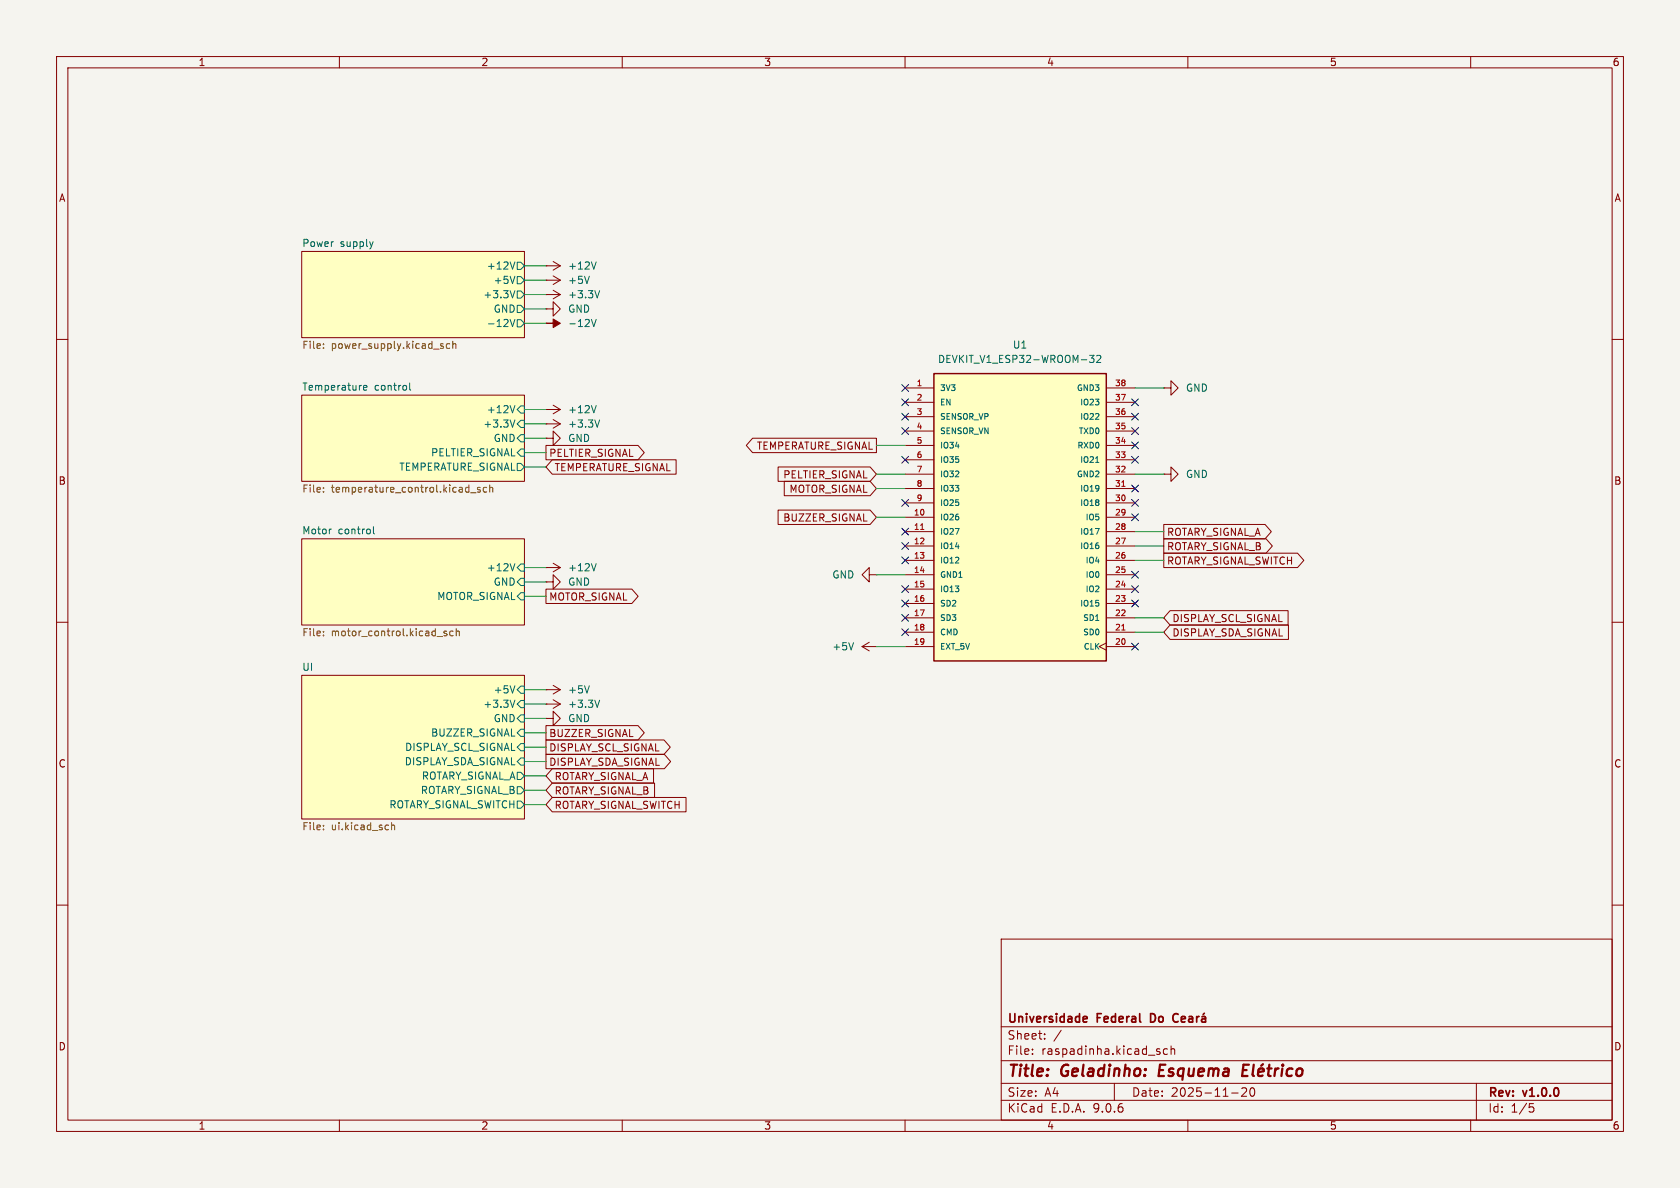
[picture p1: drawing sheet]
<svg xmlns="http://www.w3.org/2000/svg" width="297mm" height="210mm" viewBox="0 0 297 210" stroke-linecap="round" stroke-linejoin="round" font-family="sans-serif">
<path d="M0 0h297v210h-297z" fill="#f5f4ef" stroke="#f5f4ef" stroke-width=".18"/>
<g fill="none" stroke="#840000" stroke-width=".18">
<path d="M10 10h277v190h-277zM12 12h273v186h-273zM60 10v2M110 10v2M160 10v2M210 10v2M260 10v2M53.3 44.5h39.4v15.2h-39.4zM96.5 57.2h.1M10 60h2M53.3 69.9h39.4v15.2h-39.4zM285 60h2"/>
<path d="M53.3 95.3h39.4v15.2h-39.4zM97.8 99.6l1.3 .7M10 110h2M53.3 119.4h39.4v25.4h-39.4zM96.5 100.3h.1M96.5 102.9h1.3v-1.3l1.3 1.3-1.3 1.2v-1.2M96.5 102.9h.1M96.5 100.3h2.6M99.1 100.3l-1.3 .8M152.4 114.3l1.3 .8M152.4 114.3h2.5M153.7 101.6v-1.3l-1.3 1.3 1.3 1.3v-1.3h1.2"/>
<path d="M153.7 113.5l-1.3 .8M154.9 114.3h.1M154.9 101.6h.1M285 110h2M96.5 124.5h.1M96.5 121.9h.1M96.5 127h1.3v-1.3l1.3 1.3-1.3 1.3v-1.3M96.5 127h.1M96.5 124.5h2.6M96.5 121.9h2.6M97.8 123.7l1.3 .8M97.8 121.2l1.3 .7"/>
<path d="M99.1 124.5l-1.3 .7M99.1 121.9l-1.3 .8M10 160h2M177 166h108v32h-108zM285 160h2M60 198v2M110 198v2M160 198v2M177 194.5h108M177 191.5h108M177 187.5h108M177 181.5h108"/>
<path d="M182.5 186.3v.1M182.5 185.5v.1M184.7 183.6v.1M184.7 182.8v.1M187.6 182.1l-1.3 2M197 191.5v3M204.7 185.9l.3 .1 .1 .2-.2 .2h-.3M204.7 185.4l.3 .1M206.4 185.5l-.4-.1-.3 .3v.4l.1 .2h.6M207 185.5l.2-.1 .4 .1 .1 .9M207 184.9v1.5M210 198v2"/>
<path d="M217.7 193.2h1.2M219.5 192.4l.6-.1 .2 .1 .1 .3-.9 1.1h.9M221.1 192.4l.2-.1a.81 .81 0 0 1 .6 .6 .81 .81 0 0 1-.3 .8l-.1 .1a.81 .81 0 0 1-.4-1.4zM260 198v2M261 191.5v6.5M270.4 195.1h.7M270.5 195.7h.4l.3 .3-.2 .5-.5 .1"/>
</g>
<g fill="none" stroke="#840000" stroke-width=".4">
<path d="M205.1 188.2l-.3 2h1M219.7 189.2h.7M220.8 188.2h-1l-.2 2h.9M221.6 188.2l-.2 1.7 .3 .3M222.4 189.5l1-.1v-.4l-.2-.1-.6 .1-.2 .9 .2 .3 .6-.1M223.3 188.1l-.3 .3M224 188.9h.8M224.4 188.2l-.2 1.7 .1 .2 .3 .1M225.5 188.9l-.2 1.3M226 188.9l-.4 .1-.2 .3M226.7 188.9l-.2 1.3M226.8 188.2v.2"/>
<path d="M226.8 188.2l-.1 .1 .1 .1M226.8 188.2l.1 .1-.1 .1M228.5 189a.66 .66 0 0 0-1 .3l-.1 .5 .2 .3 .2 .1 .6-.1M229.3 189.1a.52 .52 0 0 1 .6-.2 .52 .52 0 0 1 .4 .4l-.1 .5a.55 .55 0 0 1-.5 .4 .55 .55 0 0 1-.5-.4z"/>
</g>
<g fill="none" stroke="#840000" stroke-width=".3">
<path d="M191.7 179.7l.4 .1 .1 .2-.7 .2M203.8 179.2h-.4v1.5h.4M208.3 179.3h-.1a.54 .54 0 0 0-.7 .1M210.2 179.8h.6v.9M211.6 179.7v1M212 179.7l-.3 .1-.1 .2M212.5 179.8h.6v.9M212.9 179.1l-.2 .2M192.1 180.6l-.4 .1M207.5 180.5a.52 .52 0 0 0 .8 0M208.8 180.2l.8-.2-.1-.2-.4-.1-.3 .2 .1 .7h.6M210.8 180l-.5 .1a.29 .29 0 0 0-.2 .3 .29 .29 0 0 0 .2 .3l.5-.1"/>
<path d="M213.1 180l-.5 .1a.29 .29 0 0 0-.2 .3 .29 .29 0 0 0 .2 .3l.5-.1"/>
</g>
<g fill="#ffffc2" stroke="#ffffc2" stroke-width=".18">
<path d="M53.3 69.9h39.4v15.2h-39.4z"/>
<path d="M53.3 44.5h39.4v15.2h-39.4z"/>
<path d="M53.3 119.4h39.4v25.4h-39.4z"/>
<path d="M53.3 95.3h39.4v15.2h-39.4z"/>
</g>
<g fill="none" stroke="#006464" stroke-width=".18">
<path d="M66 42.7l-.3 .9M90.2 56.5l.4 1.2 .4-1.2M91 51.4l-.4 1.2M91 48.8l-.4 1.3M91 46.3l-.4 1.3M91.4 51.4h.7l.6 .7-.6 .6h-.7zM91.4 48.9h.7l.6 .6-.6 .7h-.7zM91.4 46.4h.7l.6 .6-.6 .6h-.7zM91.4 56.5h.7l.6 .7-.6 .6h-.7zM91.4 54h.7l.6 .6-.6 .6h-.7zM104.6 56.5l.4 1.2 .4-1.2M64.3 68.6l.6-.2-.1-.2-.4-.1-.1 .2v.6h.5"/>
<path d="M72.4 67.7v1.1l.2 .2M91 74.2l-.4 1.3M91 71.7l-.4 1.3M92.1 74.3h.6v1.3h-.6l-.7-.7zM92.1 71.8h.6v1.2h-.6l-.7-.6zM92.1 76.8h.6v1.3h-.6l-.7-.6zM58.5 93.5h.1M66 93.1v1.1l.2 .2M91 99.6l-.4 1.3M91.4 80l.7-.6h.6v1.2h-.6zM91.4 81.9h.7l.6 .7-.6 .6h-.7zM92.1 99.7h.6v1.3h-.6l-.7-.7z"/>
<path d="M105.4 99.6l-.4 1.3M91.4 102.9l.7-.7h.6v1.3h-.6zM92.1 104.8h.6v1.2h-.6l-.7-.6zM150.9 113.6l-.4 1.3M91 123.8l-.4 1.2M91 121.2l-.4 1.3M91.4 127l.7-.6h.6v1.2h-.6zM91.4 136.5h.7l.6 .7-.6 .6h-.7zM91.4 139.1h.7l.6 .6-.6 .6h-.7zM92.1 123.8h.6v1.3h-.6l-.7-.6zM92.1 121.3h.6v1.3h-.6l-.7-.7zM92.1 128.9h.6v1.3h-.6l-.7-.7z"/>
<path d="M92.1 131.4h.6v1.3h-.6l-.7-.6zM92.1 134h.6v1.3h-.6l-.7-.7zM104.2 121.2l-.4 1.3M106 123.8l-.4 1.2M91.4 141.6h.7l.6 .6-.6 .7h-.7z"/>
</g>
<g fill="none" stroke="#725600" stroke-width=".18">
<path d="M57.2 60.8v.1M57.2 61.5v.1M78.2 61.2l.2 .2-.2 .2M78.2 60.8h.2M79.5 60.8h-.4l-.2 .2 .1 .5h.5M80 60.9l.2-.1h.3l.1 .8M80 60.3v1.3M57.2 86.9v.1M57.2 86.2v.1M83.2 87.1h1M84.9 86.2h-.3l-.2 .1 .1 .2 .4 .1v.3h-.5M86 86.2h-.3l-.3 .2 .2 .5h.4"/>
<path d="M86.6 86.3l.2-.1h.3v.8M86.6 85.7v1.3M57.2 111.6v.1M57.2 112.3v.1M79 111.6h-.3l-.2 .1v.2l.5 .1v.3h-.5M80.1 111.6h-.4l-.2 .2 .1 .5h.5M80.7 111.7l.1-.1h.3l.1 .8M80.7 111.1v1.3M57.2 145.9v.1M57.2 146.6v.1M69.2 145.4v1.3M69.2 146l.2-.2 .3 .1 .1 .8"/>
</g>
<path d="M96.5 57.2h1.3v-.8l1.3 .8-1.3 .7v-.7z" fill="#840000" stroke="#840000" stroke-width=".18"/>
<path d="M165.1 66h30.5v50.8h-30.5z" fill="#ffffc2"/>
<path d="M165.1 66h30.5v50.8h-30.5z" fill="none" stroke="#840000" stroke-width=".25"/>
<g fill="none" stroke="#840000" stroke-width=".18">
<path d="M96.5 52.1h.1M96.5 49.5h.1M96.5 47h.1M96.5 54.6h1.3v-1.3l1.3 1.3-1.3 1.3v-1.3M96.5 54.6h.1M96.5 52.1h2.6M96.5 49.5h2.6M96.5 47h2.6M97.8 51.3l1.3 .8M97.8 48.8l1.3 .7M97.8 46.2l1.3 .8M99.1 52.1l-1.3 .7"/>
<path d="M99.1 49.5l-1.3 .8M99.1 47l-1.3 .8M96.5 72.4h.1M96.5 77.5h1.3v-1.3l1.3 1.3-1.3 1.2v-1.2M96.5 77.5h.1M96.5 74.9h.1M96.5 78.7h16.3l1.1 1.3-1.1 1.3h-16.3zM96.5 72.4h2.6M96.5 74.9h2.6M97.8 71.6l1.3 .8M97.8 74.2l1.3 .7M99.1 72.4l-1.3 .8"/>
<path d="M99.1 74.9l-1.3 .8M133 77.5h21.9v2.5h-21.9l-1.1-1.3zM160 68.6h5.1M160 71.1h5.1M160 73.7h5.1M160 76.2h5.1M160 78.7h5.1M195.6 68.6h5.1M195.6 71.1h5.1M195.6 73.7h5.1M195.6 76.2h5.1M195.6 78.7h5.1"/>
<path d="M205.7 68.6h1.3v-1.3l1.3 1.3-1.3 1.3v-1.3M205.7 68.6h.1M97.6 81.3h21.9v2.5h-21.9l-1.1-1.2zM137.6 82.5h16.2l1.1 1.3-1.1 1.3h-16.2zM137.6 90.2h16.2l1.1 1.2-1.1 1.3h-16.2zM138.6 85.1h15.2l1.1 1.3-1.1 1.2h-15.2zM160 81.3h5.1M160 83.8h5.1M160 86.4h5.1M160 88.9h5.1M160 91.4h5.1M160 94h5.1"/>
<path d="M160 96.5h5.1M160 99.1h5.1M195.6 81.3h5.1M195.6 83.8h5.1M195.6 86.4h5.1M195.6 88.9h5.1M195.6 91.4h5.1M195.6 94h5.1M195.6 96.5h5.1M195.6 99.1h5.1M205.7 83.8h1.3v-1.2l1.3 1.2-1.3 1.3v-1.3M205.7 83.8h.1"/>
<path d="M205.7 95.2h18.1l1.1 1.3-1.1 1.3h-18.1zM205.7 97.8h23.7l1.1 1.3-1.1 1.2h-23.7zM205.7 92.7h17.9l1.2 1.3-1.2 1.3h-17.9zM96.5 104.1h15.2l1.1 1.3-1.1 1.3h-15.2zM160 101.6h5.1M160 104.1h5.1M160 106.7h5.1M160 109.2h5.1M160 111.8h5.1M160 114.3h5.1M195.6 113.7l-1.3 .6 1.3 .6M195.6 101.6h5.1"/>
<path d="M195.6 104.1h5.1M195.6 106.7h5.1M195.6 109.2h5.1M195.6 111.8h5.1M195.6 114.3h5.1M206.9 107.9h20.8v2.6h-20.8l-1.2-1.3zM206.9 110.5h20.9v2.5h-20.9l-1.2-1.2zM96.5 128.3h16.3l1.1 1.2-1.1 1.3h-16.3zM96.5 130.8h20.9l1.1 1.3-1.1 1.3h-20.9zM96.5 133.3h20.9l1.2 1.3-1.2 1.3h-20.9zM97.6 135.9h17.9v2.5h-17.9l-1.1-1.2zM97.6 138.4h18.1v2.6h-18.1l-1.1-1.3z"/>
<path d="M97.6 141h23.7v2.5h-23.7l-1.1-1.3z"/>
</g>
<path d="M162.8 93.6h.5M198.3 86h.6M198.3 111.4h.6" fill="none" stroke="#a90000" stroke-width=".18"/>
<path d="M104.2 48.8l-.4 1.3M105.4 46.3l-.4 1.3M106 51.4l-.4 1.2M105.4 71.7l-.4 1.3M106 74.2l-.4 1.3M192.6 62.8h.8l-.4 .5 .3 .1v.6l-.1 .1-.6-.1M193.9 62.9l.5-.1 .2 .4-.8 .9h.8M193.7 81.7h.6" fill="none" stroke="#006464" stroke-width=".18"/>
<g fill="none" stroke="#009600" stroke-width=".18">
<path d="M92.7 49.5h3.8M92.7 47h3.8M92.7 52.1h3.8M92.7 57.2h3.8M92.7 54.6h3.8M92.7 77.5h3.8M92.7 74.9h3.8M92.7 72.4h3.8M154.9 78.7h5.1M200.7 68.6h5M92.7 80h3.8M92.7 82.6h3.8"/>
<path d="M154.9 86.4h5.1M154.9 83.8h5.1M154.9 91.4h5.1M200.7 99.1h5M200.7 94h5M200.7 83.8h5M200.7 96.5h5M92.7 100.3h3.8M92.7 105.4h3.8M92.7 102.9h3.8M154.9 101.6h5.1M154.9 114.3h5.1"/>
<path d="M200.7 109.2h5M200.7 111.8h5M92.7 137.2h3.8M92.7 121.9h3.8M92.7 139.7h3.8M92.7 134.6h3.8M92.7 132.1h3.8M92.7 129.5h3.8M92.7 127h3.8M92.7 124.5h3.8M92.7 142.2h3.8"/>
</g>
<g fill="none" stroke="#000084" stroke-width=".18">
<path d="M159.4 73.1l1.2 1.2M159.4 75.6l1.2 1.2M159.4 68l1.2 1.2M159.4 70.5l1.2 1.2M160.6 73.1l-1.2 1.2M160.6 75.6l-1.2 1.2M160.6 68l-1.2 1.2M160.6 70.5l-1.2 1.2M200.1 70.5l1.2 1.2M200.1 75.6l1.2 1.2M200.1 78.1l1.2 1.2M200.1 73.1l1.2 1.2"/>
<path d="M201.3 70.5l-1.2 1.2M201.3 75.6l-1.2 1.2M201.3 78.1l-1.2 1.2M201.3 73.1l-1.2 1.2M159.4 80.7l1.2 1.2M159.4 88.3l1.2 1.2M159.4 93.4l1.2 1.2M159.4 95.9l1.2 1.2M159.4 98.5l1.2 1.2M160.6 80.7l-1.2 1.2M160.6 88.3l-1.2 1.2M160.6 93.4l-1.2 1.2"/>
<path d="M160.6 95.9l-1.2 1.2M160.6 98.5l-1.2 1.2M200.1 90.8l1.2 1.2M200.1 88.3l1.2 1.2M200.1 80.7l1.2 1.2M200.1 85.8l1.2 1.2M201.3 90.8l-1.2 1.2M201.3 88.3l-1.2 1.2M201.3 80.7l-1.2 1.2M201.3 85.8l-1.2 1.2M159.4 111.2l1.2 1.2M159.4 108.6l1.2 1.2"/>
<path d="M159.4 106.1l1.2 1.2M159.4 103.5l1.2 1.2M160.6 111.2l-1.2 1.2M160.6 108.6l-1.2 1.2M160.6 106.1l-1.2 1.2M160.6 103.5l-1.2 1.2M200.1 101l1.2 1.2M200.1 106.1l1.2 1.2M200.1 103.5l1.2 1.2M200.1 113.7l1.2 1.2M201.3 101l-1.2 1.2M201.3 106.1l-1.2 1.2"/>
<path d="M201.3 103.5l-1.2 1.2M201.3 113.7l-1.2 1.2"/>
</g>
<g font-size="2.8" fill="#840000">
<text x="178" y="190.9">Title:</text>
<text x="187.7" y="190.9">Geladinho:</text>
<text x="205.7" y="190.9">Esquema</text>
</g>
<g font-size="2.1" fill="#840000">
<text x="178" y="184">Sheet:</text>
<text x="178" y="181.2">Universidade</text>
<text x="194" y="181.2">Federal</text>
<text x="204.1" y="181.2">Do</text>
<text x="178" y="186.7">File:</text>
<text x="184.1" y="186.7">raspadinha.kicad_sch</text>
<text x="178" y="196.9">KiCad</text>
<text x="178" y="194.1">Size:</text>
<text x="184.7" y="194.1">A4</text>
<text x="185.7" y="196.9">E.D.A.</text>
<text x="193.3" y="196.9">9.0.6</text>
<text x="200" y="194.1">Date:</text>
<text x="207" y="194.1">2025-11-20</text>
<text x="263" y="194.3">Rev:</text>
<text x="263" y="196.9">Id:</text>
<text x="267.1" y="196.9">1/5</text>
<text x="269.4" y="194.3">v1.0.0</text>
</g>
<g font-size="1.8" fill="#840000">
<text x="35" y="11.9">1</text>
<text x="85" y="11.9">2</text>
<text x="135" y="11.9">3</text>
<text x="185" y="11.9">4</text>
<text x="235" y="11.9">5</text>
<text x="285" y="11.9">6</text>
<text x="10.3" y="35.9">A</text>
<text x="285.3" y="35.9">A</text>
<text x="97" y="81">PELTIER_SIGNAL</text>
<text x="97.9" y="83.5">TEMPERATURE_SIGNAL</text>
<text x="133.7" y="79.7">TEMPERATURE_SIGNAL</text>
<text x="10.3" y="85.9">B</text>
<text x="138.4" y="84.8">PELTIER_SIGNAL</text>
<text x="139.5" y="87.3">MOTOR_SIGNAL</text>
<text x="285.3" y="85.9">B</text>
<text x="138.4" y="92.4">BUZZER_SIGNAL</text>
<text x="206.2" y="94.9">ROTARY_SIGNAL_A</text>
<text x="206.2" y="97.5">ROTARY_SIGNAL_B</text>
<text x="206.2" y="100">ROTARY_SIGNAL_SWITCH</text>
<text x="97" y="106.4">MOTOR_SIGNAL</text>
<text x="207.2" y="110.2">DISPLAY_SCL_SIGNAL</text>
<text x="207.2" y="112.7">DISPLAY_SDA_SIGNAL</text>
<text x="97" y="130.5">BUZZER_SIGNAL</text>
<text x="10.3" y="135.9">C</text>
<text x="97" y="133">DISPLAY_SCL_SIGNAL</text>
<text x="97" y="135.6">DISPLAY_SDA_SIGNAL</text>
<text x="285.3" y="135.9">C</text>
<text x="97.9" y="143.2">ROTARY_SIGNAL_SWITCH</text>
<text x="97.9" y="138.1">ROTARY_SIGNAL_A</text>
<text x="97.9" y="140.7">ROTARY_SIGNAL_B</text>
<text x="10.3" y="185.9">D</text>
<text x="285.3" y="185.9">D</text>
<text x="35" y="199.9">1</text>
<text x="85" y="199.9">2</text>
<text x="135" y="199.9">3</text>
<text x="185" y="199.9">4</text>
<text x="235" y="199.9">5</text>
<text x="285" y="199.9">6</text>
</g>
<g font-size="1.8" fill="#006464">
<text x="53.3" y="43.7">Power</text>
<text x="60.1" y="43.7">supply</text>
<text x="86" y="47.9">+12V</text>
<text x="100.3" y="47.9">+12V</text>
<text x="85.4" y="52.9">+3.3V</text>
<text x="87.2" y="50.4">+5V</text>
<text x="100.3" y="50.4">+5V</text>
<text x="100.3" y="52.9">+3.3V</text>
<text x="86" y="58">-12V</text>
<text x="87.2" y="55.5">GND</text>
<text x="100.3" y="55.5">GND</text>
<text x="100.3" y="58">-12V</text>
<text x="165.7" y="64.4">DEVKIT_V1_ESP32-WROOM-32</text>
<text x="179" y="61.8">U1</text>
<text x="53.3" y="69.1">Temperature</text>
<text x="66.2" y="69.1">control</text>
<text x="209.6" y="69.4">GND</text>
<text x="85.4" y="75.8">+3.3V</text>
<text x="86" y="73.3">+12V</text>
<text x="100.3" y="73.3">+12V</text>
<text x="100.3" y="75.8">+3.3V</text>
<text x="70.5" y="83.4">TEMPERATURE_SIGNAL</text>
<text x="76.1" y="80.9">PELTIER_SIGNAL</text>
<text x="87.2" y="78.3">GND</text>
<text x="100.3" y="78.3">GND</text>
<text x="209.6" y="84.7">GND</text>
<text x="53.3" y="94.5">Motor</text>
<text x="59.8" y="94.5">control</text>
<text x="86" y="101.2">+12V</text>
<text x="100.3" y="101.2">+12V</text>
<text x="77.2" y="106.3">MOTOR_SIGNAL</text>
<text x="87.2" y="103.7">GND</text>
<text x="100.3" y="103.7">GND</text>
<text x="147" y="102.5">GND</text>
<text x="53.3" y="118.7">UI</text>
<text x="147" y="115.2">+5V</text>
<text x="85.4" y="125.3">+3.3V</text>
<text x="87.2" y="122.8">+5V</text>
<text x="100.3" y="122.8">+5V</text>
<text x="100.3" y="125.3">+3.3V</text>
<text x="76.1" y="130.4">BUZZER_SIGNAL</text>
<text x="87.2" y="127.9">GND</text>
<text x="100.3" y="127.9">GND</text>
<text x="71.5" y="135.5">DISPLAY_SDA_SIGNAL</text>
<text x="71.5" y="132.9">DISPLAY_SCL_SIGNAL</text>
<text x="68.7" y="143.1">ROTARY_SIGNAL_SWITCH</text>
<text x="74.3" y="140.6">ROTARY_SIGNAL_B</text>
<text x="74.5" y="138">ROTARY_SIGNAL_A</text>
</g>
<g font-size="1.8" fill="#725600">
<text x="53.3" y="62">File:</text>
<text x="58.6" y="62">power_supply.kicad_sch</text>
<text x="53.3" y="87.4">File:</text>
<text x="58.6" y="87.4">temperature_control.kicad_sch</text>
<text x="53.3" y="112.8">File:</text>
<text x="58.6" y="112.8">motor_control.kicad_sch</text>
<text x="53.3" y="147.1">File:</text>
<text x="58.6" y="147.1">ui.kicad_sch</text>
</g>
<g font-size="1.4" fill="#a90000">
<text x="161.9" y="68.3">1</text>
<text x="161.9" y="70.9">2</text>
<text x="197" y="68.3">38</text>
<text x="197" y="70.9">37</text>
<text x="161.9" y="73.4">3</text>
<text x="161.9" y="75.9">4</text>
<text x="197" y="73.4">36</text>
<text x="197" y="75.9">35</text>
<text x="161.9" y="78.5">5</text>
<text x="161.9" y="81">6</text>
<text x="161.9" y="83.6">7</text>
<text x="197" y="78.5">34</text>
<text x="197" y="81">33</text>
<text x="197" y="83.6">32</text>
<text x="161.9" y="86.1">8</text>
<text x="161.9" y="88.6">9</text>
<text x="197" y="86.1">31</text>
<text x="197" y="88.6">30</text>
<text x="161.5" y="91.2">10</text>
<text x="161.5" y="93.7">11</text>
<text x="197" y="91.2">29</text>
<text x="197" y="93.7">28</text>
<text x="161.5" y="96.3">12</text>
<text x="161.5" y="98.8">13</text>
<text x="161.5" y="101.3">14</text>
<text x="197" y="96.3">27</text>
<text x="197" y="98.8">26</text>
<text x="197" y="101.3">25</text>
<text x="161.5" y="103.9">15</text>
<text x="161.5" y="106.4">16</text>
<text x="197" y="103.9">24</text>
<text x="197" y="106.4">23</text>
<text x="161.5" y="109">17</text>
<text x="161.5" y="111.5">18</text>
<text x="197" y="109">22</text>
<text x="197" y="111.5">21</text>
<text x="161.5" y="114">19</text>
<text x="197" y="114">20</text>
</g>
<g font-size="1.4" fill="#006464">
<text x="166.1" y="69.3">3V3</text>
<text x="166.1" y="71.9">EN</text>
<text x="190.2" y="69.3">GND3</text>
<text x="190.8" y="71.9">IO23</text>
<text x="166.1" y="74.4">SENSOR_VP</text>
<text x="166.1" y="76.9">SENSOR_VN</text>
<text x="190.6" y="76.9">TXD0</text>
<text x="190.8" y="74.4">IO22</text>
<text x="166.1" y="79.5">IO34</text>
<text x="166.1" y="82">IO35</text>
<text x="190.3" y="79.5">RXD0</text>
<text x="190.8" y="82">IO21</text>
<text x="166.1" y="84.6">IO32</text>
<text x="166.1" y="87.1">IO33</text>
<text x="166.1" y="89.6">IO25</text>
<text x="190.2" y="84.6">GND2</text>
<text x="190.8" y="87.1">IO19</text>
<text x="190.8" y="89.6">IO18</text>
<text x="166.1" y="92.2">IO26</text>
<text x="166.1" y="94.7">IO27</text>
<text x="190.8" y="94.7">IO17</text>
<text x="191.8" y="92.2">IO5</text>
<text x="166.1" y="97.3">IO14</text>
<text x="166.1" y="99.8">IO12</text>
<text x="190.8" y="97.3">IO16</text>
<text x="191.8" y="99.8">IO4</text>
<text x="166.1" y="102.3">GND1</text>
<text x="166.1" y="104.9">IO13</text>
<text x="166.1" y="107.4">SD2</text>
<text x="190.8" y="107.4">IO15</text>
<text x="191.8" y="102.3">IO0</text>
<text x="191.8" y="104.9">IO2</text>
<text x="166.1" y="110">SD3</text>
<text x="166.1" y="112.5">CMD</text>
<text x="191.4" y="110">SD1</text>
<text x="191.4" y="112.5">SD0</text>
<text x="166.1" y="115">EXT_5V</text>
<text x="191.5" y="115">CLK</text>
</g>
</svg>
